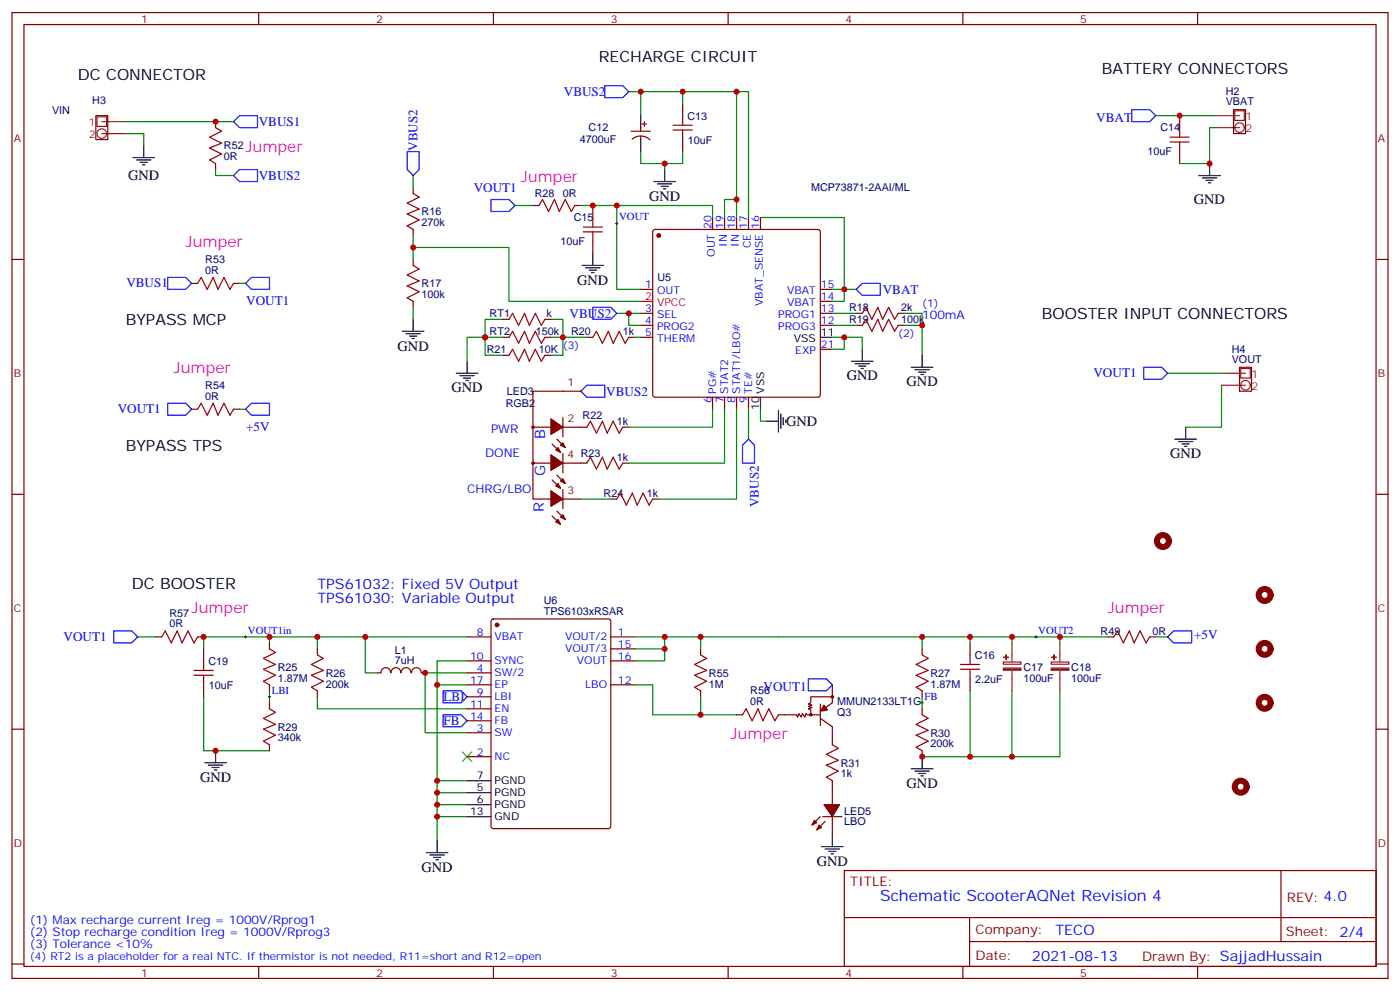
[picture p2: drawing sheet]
<svg xmlns="http://www.w3.org/2000/svg" width="412mm" height="292mm" viewBox="0 0 412 292" stroke-linecap="round" stroke-linejoin="round" font-family="sans-serif">
<g fill="none" stroke="#870000" stroke-width=".35">
<path d="M3.5 3.7h405.4v284.3h-405.4zM7.1 7.2h398.2v277.3h-398.2zM76.2 3.7v3.5M145.3 3.7v3.5M214.5 3.7v3.5M283.6 3.7v3.5M352.8 3.7v3.5M63.5 35.8v1.8M185.9 38.6h5.7M188.7 37.6v1M189.1 36.5h1.4M189.8 35.8v1.4"/>
<path d="M201.1 30.5v3.5M347.5 34v3.6M63.5 48.2v1.7M121.7 55.2v1.8M186.2 41a3.8 3.8 0 0 1 5.2 .2M188.7 40v1.1M201.1 41.1v3.5M347.5 44.6v3.6M3.5 76.4h3.6M121.7 67.6v1.7M121.7 76.4v1.7M157 60.5h1.7"/>
<path d="M169.3 60.5h1.8M174.6 60.5v3.5M174.6 71.1v3.5M192.5 67.8l.5-.2h47.9l.5 .2 .3 .5v47.9l-.3 .5-.5 .2h-47.9l-.5-.2-.2-.5v-47.9zM209.9 64v3.6M213.4 64v3.6M217 64v3.6M220.5 64v3.6M224 64v3.6M405.3 76.4h3.6M56.4 83.4h1.8M68.8 83.4h1.8"/>
<path d="M121.7 88.7v1.8M148.2 99.3h1.7M148.2 94h1.7M160.5 99.3h1.8M160.5 94h1.8M172.9 99.3h1.7M185.2 99.3h1.8M188.7 85.2h3.6M188.7 92.3h3.6M188.7 95.8h3.6M188.7 99.3h3.6M241.7 85.2h3.5"/>
<path d="M241.7 92.3h3.5M241.7 95.8h3.5M241.7 88.7h3.5M252.2 92.3h1.8M252.2 95.8h1.8M264.6 92.3h1.7M264.6 95.8h1.7M148.2 104.6h1.7M160.5 104.6h1.8M171.1 115.2h-14.1v31.7h5.3M209.9 116.9v3.6M213.4 116.9v3.6"/>
<path d="M217 116.9v3.6M220.5 116.9v3.6M241.7 102.8h3.5M56.4 120.5h1.8M68.8 120.5h1.8M157 125.8h5.3M157 136.3h5.3M162.6 130.7l2.5 2.5M164 139.9l2.5 2.4M164 129.3l2.5 2.5M165.8 125.8h7.1M165.8 136.3h7.1"/>
<path d="M165.8 122.9v5.7M165.8 133.5v5.7M183.4 125.8h1.8M183.4 136.3h1.8M3.5 145.5h3.6M162.6 151.9l2.5 2.4M162.6 141.3l2.5 2.5M164 150.5l2.5 2.4M165.8 146.9h5.3M165.8 144.1v5.7M179.9 146.9h1.8M192.3 146.9h1.7"/>
<path d="M405.3 145.5h3.6M45.9 187.5h1.7M58.2 187.5h1.8M60 191v3.6M79.4 189.3v1.7M93.5 191v1.8M111.1 198.1h1.1M112.2 198.1a1.41 1.41 0 0 1 1.4-1.5 1.41 1.41 0 0 1 1.4 1.5M115.2 198.1a1.41 1.41 0 0 1 1.4-1.5 1.41 1.41 0 0 1 1.4 1.5M118.2 198.1a1.41 1.41 0 0 1 1.4-1.5 1.41 1.41 0 0 1 1.4 1.5M121.2 198.1a1.41 1.41 0 0 1 1.5-1.5 1.41 1.41 0 0 1 1.4 1.5M124.2 198.1h1"/>
<path d="M137.6 187.5h7M137.6 194.6h7M137.6 198.1h7M144.9 182.4l.4-.2h33.9l.7 .4v60.6l-.4 .7h-34.2l-.6-.4-.1-60.6zM179.9 187.5h7.1M179.9 194.6h7.1M179.9 191h7.1M206.4 191v1.8M271.6 191v1.8M285.8 189.3v3.5M285.8 199.8v3.6M326.3 187.5h1.8"/>
<path d="M338.7 187.5h1.7M3.5 214.7h3.6M60 201.6v3.5M79.4 201.6v1.8M79.4 206.9v1.8M79.4 219.3v1.7M93.5 203.4v1.7M137.6 201.6h7M137.6 205.1h7M137.6 208.7h7M137.6 212.2h7M137.6 215.7h7"/>
<path d="M179.9 201.6h7.1M206.4 203.4v1.7M217 210.4h1.7M229.3 210.4h5.3l.3 .7 .4-1 .7 1 .4-1 .7 1 .3-1 .4 .3h1.4M239.2 210.4h2.5M241.7 211.5l3.5 2.5v5.3M241.7 207.3v6.3M245.2 205.1h-6.4v1.8l-.7 .4 1.1 .3-1.1 .4 1.1 .3-1.1 .4 .7 .3v1.4M245.2 201.6v5.3l-3.5 2.5M271.6 203.4v1.7M271.6 208.7v1.7M405.3 214.7h3.6"/>
<path d="M137.6 222.8h7M245.2 229.8v7.1M271.6 221v1.8M241.7 240.4l-2.5 2.5M242.4 240.4h5.6M243.1 241.8l-2.5 2.5M245.2 240.4v5.3M248.7 256.3h156.6v28.2h-156.6zM377.3 256.3v20.9M248.7 270.1h156.5M285.6 277.2h119.6M285.6 270.1v14.2"/>
<path d="M3.5 283.8h3.6M76.2 284.5v3.5M145.3 284.5v3.5M214.5 284.5v3.5M283.6 284.5v3.5M352.8 284.5v3.5M405.3 283.8h3.6"/>
<circle cx="157" cy="125.8" r=".35"/>
<circle cx="157" cy="136.3" r=".35"/>
<circle cx="238.8" cy="210.4" r=".35"/>
<circle cx="245.2" cy="205.1" r=".35"/>
</g>
<g fill="#870000" stroke="#870000" stroke-width=".35">
<path d="M163.7 153.6l.7-.7 .7 1.4z"/>
<path d="M165.1 152.2l.7-.7 .7 1.4z"/>
<path d="M162.3 144.5l3.5 2.4-3.5 2.1z"/>
<path d="M162.3 133.9l3.5 2.4-3.5 2.2z"/>
<path d="M165.8 140.9l.7 1.4-1.4-.7z"/>
<path d="M163.7 143.1l.7-.8 .7 1.5z"/>
<path d="M162.3 123.3l3.5 2.5-3.5 2.1z"/>
<path d="M165.1 131.1l.7-.7 .7 1.4z"/>
<path d="M163.7 132.5l.7-.7 .7 1.4z"/>
<path d="M241.3 242.9l.7 .7-1.4 .7z"/>
<path d="M239.9 241.5l.7 .7-1.4 .7z"/>
<path d="M242.7 236.9h4.6l-2.1 3.5z"/>
<path d="M242.7 207.6l1.1 1.4-2.1 .4z"/>
<circle cx="194" cy="69.3" r=".53"/>
<circle cx="146.4" cy="184" r=".53"/>
</g>
<path d="M188.7 88.7h3.6" fill="none" stroke="#f00" stroke-width=".35"/>
<g fill="none" stroke="#000" stroke-width=".35">
<path d="M188.7 34v3.6M39.2 46.4h6.3M40.2 47.1h4.2M41.3 47.8h2.1M42 48.5h.7M42.3 42.9v3.5M188.7 41.1v3.5M192.6 53.4h6.4M193.7 54.2h4.2M194.7 54.9h2.1M195.4 55.6h.7M195.8 49.9v3.5"/>
<path d="M353.1 51.7h6.4M354.2 52.4h4.2M355.2 53.1h2.2M356 53.8h.7M356.3 48.2v3.5M171.4 78.1h6.4M172.5 78.8h4.2M173.6 79.6h2.1M174.6 74.6v3.5M118.5 97.5h6.4M119.6 98.2h4.2M120.6 99h2.2"/>
<path d="M121.4 99.7h.7M121.7 94v3.5M174.3 80.3h.7M241.7 99.3h3.5M134.4 109.9h6.4M135.5 110.6h4.2M136.5 111.3h2.1M137.2 112h.7M137.6 106.4v3.5M224 116.9v3.6M250.8 106.4h6.4M251.9 107.1h4.2"/>
<path d="M252.9 107.8h2.2M253.6 108.5h.8M254 102.8v3.6M268.5 108.1h6.3M269.5 108.8h4.3M270.6 109.5h2.1M271.3 110.2h.7M271.6 104.6v3.5M225.8 124h3.5M229.3 120.8v6.4M230 121.9v4.2M230.7 122.9v2.2"/>
<path d="M231.4 123.6v.8M346.1 129.3h6.3M347.1 130h4.3M348.2 130.7h2.1M348.9 131.4h.7M349.2 125.8v3.5M60.3 224.5h6.4M61.4 225.2h4.2M62.4 226h2.2M63.1 226.7h.8M63.5 221v3.5M137.6 229.8h7"/>
<path d="M137.6 233.4h7M137.6 236.9h7M268.5 226.3h6.3M269.5 227h4.3M270.6 227.7h2.1M271.3 228.4h.7M271.6 222.8v3.5M125.6 251h6.3M126.6 251.7h4.3M127.7 252.4h2.1M128.4 253.1h.7M128.8 247.5v3.5"/>
<path d="M137.6 240.4h7M242 249.2h6.4M243.1 249.9h4.2M244.1 250.6h2.1M244.8 251.4h.7M245.2 245.7v3.5"/>
</g>
<g fill="none" stroke="#a10000" stroke-width=".35">
<path d="M63.5 37.6l1.8 1-3.6 1.8 3.6 1.8-3.6 1.4 3.6 1.7-3.6 1.8 1.8 1.1M198.3 38.3h5.6M198.3 36.9h5.6M201.1 34v2.9M201.1 38.3v2.8M347.5 37.6v2.8M121.7 57l1.8 1-3.6 1.8 3.6 1.8-3.6 1.4 3.6 1.7-3.6 1.8 1.8 1.1M344.7 41.8h5.6M344.7 40.4h5.6M347.5 41.8v2.8M121.7 78.1l1.8 1.1-3.6 1.8 3.6 1.7-3.6 1.4 3.6 1.8-3.6 1.8 1.8 1M158.7 60.5l1.1-1.8 1.8 3.6 1.7-3.6 1.4 3.6 1.8-3.6 1.8 3.6 1-1.8"/>
<path d="M171.8 68.3h5.6M171.8 66.9h5.6M174.6 64v2.9M174.6 68.3v2.8M58.2 83.4l1.1-1.7 1.7 3.5 1.8-3.5 1.4 3.5 1.8-3.5 1.7 3.5 1.1-1.8M149.9 94l1.1-1.7 1.8 3.5 1.7-3.5 1.4 3.5 1.8-3.5 1.8 3.5 1-1.8M149.9 99.3l1.1-1.8 1.8 3.6 1.7-3.6 1.4 3.6 1.8-3.6 1.8 3.6 1-1.8M174.6 99.3l1.1-1.8 1.7 3.6 1.8-3.6 1.4 3.6 1.8-3.6 1.7 3.6 1.1-1.8M254 95.8l1.1-1.8 1.7 3.5 1.8-3.5 1.4 3.5 1.8-3.5 1.7 3.5 1.1-1.7M254 92.3l1.1-1.8 1.7 3.5 1.8-3.5 1.4 3.5 1.8-3.5 1.7 3.5 1.1-1.7M149.9 104.6l1.1-1.8 1.8 3.6 1.7-3.6 1.4 3.6 1.8-3.6 1.8 3.6 1-1.8M58.2 120.5l1.1-1.8 1.7 3.5 1.8-3.5 1.4 3.5 1.8-3.5 1.7 3.5 1.1-1.7"/>
<path d="M172.9 125.8l1-1.8 1.8 3.5 1.7-3.5 1.5 3.5 1.7-3.5 1.8 3.5 1-1.7M172.9 136.3l1-1.7 1.8 3.5 1.7-3.5 1.5 3.5 1.7-3.5 1.8 3.5 1-1.8M181.7 146.9l1-1.7 1.8 3.5 1.8-3.5 1.4 3.5 1.7-3.5 1.8 3.5 1.1-1.8M47.6 187.5l1.1-1.8 1.7 3.6 1.8-3.6 1.4 3.6 1.8-3.6 1.7 3.6 1.1-1.8M57.1 198.8h5.7M57.1 197.4h5.7M60 194.6v2.8M60 198.8v2.8M79.4 191l1.7 1.1-3.5 1.8 3.5 1.7-3.5 1.4 3.5 1.8-3.5 1.8 1.8 1M93.5 192.8l1.7 1.1-3.5 1.7 3.5 1.8-3.5 1.4 3.5 1.8-3.5 1.7 1.8 1.1M206.4 192.8l1.7 1.1-3.5 1.7 3.5 1.8-3.5 1.4 3.5 1.8-3.5 1.7 1.8 1.1M271.6 192.8l1.8 1.1-3.5 1.7 3.5 1.8-3.5 1.4 3.5 1.8-3.5 1.7 1.7 1.1"/>
<path d="M282.9 197h5.7M282.9 195.6h5.7M285.8 192.8v2.8M285.8 197v2.8M328.1 187.5l1-1.8 1.8 3.6 1.8-3.6 1.4 3.6 1.7-3.6 1.8 3.6 1.1-1.8M79.4 208.7l1.7 1-3.5 1.8 3.5 1.8-3.5 1.4 3.5 1.7-3.5 1.8 1.8 1.1M218.7 210.4l1.1-1.7 1.7 3.5 1.8-3.5 1.4 3.5 1.8-3.5 1.7 3.5 1.1-1.8M245.2 219.3l1.7 1-3.5 1.8 3.5 1.7-3.5 1.4 3.5 1.8-3.5 1.8 1.8 1M271.6 210.4l1.8 1.1-3.5 1.8 3.5 1.7-3.5 1.4 3.5 1.8-3.5 1.8 1.7 1"/>
</g>
<g fill="none" stroke="#008700" stroke-width=".35">
<path d="M37 35.8h31.8M37 39.3h5.3v3.6M185.2 27h3.5M201.1 30.5v-3.5h15.9v37M201.1 27h-12.4v7M217 27h3.5v37M340.4 34h17.7M358.1 37.6h-1.8v10.6h-8.8M63.5 49.9v1.8h5.3M121.7 51.7v3.5M188.7 44.6v3.6h12.4v-3.6M195.8 48.2v1.7"/>
<path d="M217 58.7h-3.6v5.3M121.7 72.8h28.2v15.9h38.8M121.7 69.3v7.1M151.7 60.5h5.3M171.1 60.5h10.6M209.9 64v-3.5h-28.2v24.7h7M224 64h24.7v24.7h-3.5M70.6 83.4h1.7M121.7 90.5v3.5M148.2 94h-5.3v10.6h5.3M148.2 99.3h-10.6v7.1M162.3 94h3.5v10.6h-3.5"/>
<path d="M162.3 99.3h10.6M181.7 92.3h7M185.2 92.3v3.5h3.5M187 99.3h1.7M245.2 99.3h8.8v3.5M245.2 85.2h7M245.2 92.3h7M245.2 95.8h7M248.7 99.3v3.5h-3.5M266.3 95.8h5.3v8.8M266.3 92.3h5.3v3.5M344 109.9h15.8"/>
<path d="M359.8 113.4v12.4h-10.6M70.6 120.5h1.7M209.9 120.5v5.3h-24.7M213.4 120.5v15.8h-28.2M217 120.5v26.4h-23M220.5 120.5v8.8M224 120.5v3.5h1.8M171.1 146.9h8.8M40.6 187.5h5.3M79.4 187.5v1.8M93.5 187.5h-33.5v3.5M93.5 191v-3.5h14.1v10.6h3.5"/>
<path d="M107.6 187.5h30M137.6 198.1h-12.4v17.6h12.4M137.6 194.6h-8.8v35.2M187 187.5h84.6v3.5M187 191h8.8M195.8 187.5v7.1h-8.8M206.4 187.5v3.5M271.6 187.5h14.2v1.8M285.8 187.5h12.3v1.8M298.1 187.5h14.1v1.8M312.2 187.5h14.1M340.4 187.5h3.6"/>
<path d="M60 205.1v15.9h19.4M79.4 203.4v3.5M93.5 205.1v3.6h44.1M128.8 201.6h8.8M187 201.6h5.3v8.8h24.7M206.4 205.1v5.3M271.6 205.1v3.6M285.8 203.4v19.4M298.1 203.4v19.4M312.2 203.4v19.4h-40.6M128.8 236.9h8.8M128.8 233.4h8.8"/>
<path d="M137.6 229.8h-8.8v17.7M128.8 240.4h8.8"/>
</g>
<g fill="none" stroke="#00f" stroke-width=".35">
<path d="M68.8 35.8l1.8-1.8h5.2v3.6h-5.2zM178.2 25.2h5.2l1.8 1.8-1.8 1.8h-5.2zM333.4 32.3h5.3l1.7 1.7-1.7 1.8h-5.3zM68.8 51.7l1.8-1.8h5.2v3.5h-5.2zM119.9 44.6h3.6v5.3l-1.8 1.8-1.8-1.8zM144.6 58.7h5.3l1.8 1.8-1.8 1.8h-5.3zM49.4 81.7h5.3l1.7 1.7-1.7 1.8h-5.3zM72.3 83.4l1.8-1.7h5.3v3.5h-5.3zM174.6 90.5h5.3l1.8 1.8-1.8 1.7h-5.3zM252.2 85.2l1.8-1.8h5.3v3.6h-5.3zM49.4 118.7h5.3l1.7 1.8-1.7 1.7h-5.3zM171.1 115.2l1.8-1.8h5.3v3.5h-5.3z"/>
<path d="M336.9 108.1h5.3l1.8 1.8-1.8 1.8h-5.3zM72.3 120.5l1.8-1.8h5.3v3.5h-5.3zM220.5 129.3l1.7 1.8v5.2h-3.5v-5.2zM33.5 185.7h5.3l1.8 1.8-1.8 1.8h-5.3zM238.1 199.8h5.3l1.8 1.8-1.8 1.8h-5.3zM344 187.5l1.7-1.8h5.3v3.6h-5.3zM130.5 203.4h5.3l1.8 1.7-1.8 1.8h-5.3zM130.5 210.4h5.3l1.8 1.8-1.8 1.8h-5.3z"/>
</g>
<g fill="none" stroke="#8c2424" stroke-width=".35">
<path d="M28.6 34.4h2.8v2.8h-2.8zM30 35.8h7M30 39.3h7M358.1 34h7M358.1 37.6h7M363.7 32.6h2.8v2.9h-2.8zM359.8 109.9h7.1M359.8 113.4h7.1M365.5 108.5h2.8v2.8h-2.8zM295.6 194.9h5.1v.6h-5.1zM298.1 189.3v5.6M298.1 197.4v6"/>
<path d="M309.7 194.9h5.2v.6h-5.2zM312.2 189.3v5.6M312.2 197.4v6"/>
<circle cx="30" cy="39.3" r="1.41"/>
<circle cx="365.1" cy="37.6" r="1.41"/>
<circle cx="366.9" cy="113.4" r="1.41"/>
</g>
<path d="M28.2 34h3.5v7.1h-3.5zM363.4 32.3h3.5v7h-3.5zM365.1 108.1h3.6v7.1h-3.6z" fill="none" stroke="#900" stroke-width=".35"/>
<path d="M136.2 221.4l2.8 2.8M139 221.4l-2.8 2.8" fill="none" stroke="#3c3" stroke-width=".35"/>
<path d="M181.3 65.8h.7M181.7 65.4v.7M72 187.5h.7M72.3 187.1v.8M304.8 187.5h.7M305.2 187.1v.8M79 205.1h.7M79.4 204.8v.7M271.3 206.9h.7M271.6 206.6v.7" fill="none" stroke="#000" stroke-width=".29"/>
<g fill="#8c2424" stroke="#8c2424" stroke-width=".35">
<path d="M309.7 196.7h5.2v.6h-5.2z"/>
<path d="M309.7 193.5h1.4z"/>
<path d="M310.4 192.8l.1 1.4z"/>
<path d="M295.6 196.7h5.1v.6h-5.1z"/>
<path d="M295.6 193.5h1.4z"/>
<path d="M296.3 192.8l.1 1.4z"/>
</g>
<path d="M344.3 159.3a1.76 1.76 0 0 0-2.6-1.6 1.76 1.76 0 0 0-.1 3 1.76 1.76 0 0 0 2.7-1.3M374.3 175.2a1.76 1.76 0 0 0-2.6-1.6 1.76 1.76 0 0 0-.1 3 1.76 1.76 0 0 0 2.7-1.3M374.3 191a1.76 1.76 0 0 0-2.6-1.5 1.76 1.76 0 0 0-.1 3 1.76 1.76 0 0 0 2.7-1.3M374.3 206.9a1.76 1.76 0 0 0-2.6-1.6 1.76 1.76 0 0 0-.1 3.1 1.76 1.76 0 0 0 2.7-1.3M367.2 231.6a1.76 1.76 0 0 0-2.6-1.6 1.76 1.76 0 0 0-.1 3.1 1.76 1.76 0 0 0 2.7-1.3" fill="none" stroke="#850000" stroke-width="1.8"/>
<g fill="#c00">
<circle cx="248.7" cy="99.3" r=".88"/>
<circle cx="248.7" cy="85.2" r=".88"/>
<circle cx="201.1" cy="27" r=".88"/>
<circle cx="195.8" cy="48.2" r=".88"/>
<circle cx="188.7" cy="27" r=".88"/>
<circle cx="217" cy="58.7" r=".88"/>
<circle cx="185.2" cy="92.3" r=".88"/>
<circle cx="217" cy="27" r=".88"/>
<circle cx="271.6" cy="95.8" r=".88"/>
<circle cx="121.7" cy="72.8" r=".88"/>
<circle cx="165.8" cy="99.3" r=".88"/>
<circle cx="142.9" cy="99.3" r=".88"/>
<circle cx="128.8" cy="201.6" r=".88"/>
<circle cx="107.6" cy="187.5" r=".88"/>
<circle cx="63.5" cy="221" r=".88"/>
<circle cx="79.4" cy="187.5" r=".88"/>
<circle cx="93.5" cy="187.5" r=".88"/>
<circle cx="128.8" cy="229.8" r=".88"/>
<circle cx="128.8" cy="240.4" r=".88"/>
<circle cx="128.8" cy="236.9" r=".88"/>
<circle cx="128.8" cy="233.4" r=".88"/>
<circle cx="195.8" cy="191" r=".88"/>
<circle cx="195.8" cy="187.5" r=".88"/>
<circle cx="271.6" cy="222.8" r=".88"/>
<circle cx="285.8" cy="222.8" r=".88"/>
<circle cx="298.1" cy="222.8" r=".88"/>
<circle cx="347.5" cy="34" r=".88"/>
<circle cx="356.3" cy="48.2" r=".88"/>
<circle cx="63.5" cy="35.8" r=".88"/>
<circle cx="271.6" cy="187.5" r=".88"/>
<circle cx="285.8" cy="187.5" r=".88"/>
<circle cx="298.1" cy="187.5" r=".88"/>
<circle cx="312.2" cy="187.5" r=".88"/>
<circle cx="181.7" cy="60.5" r=".88"/>
<circle cx="174.6" cy="60.5" r=".88"/>
<circle cx="125.2" cy="198.1" r=".88"/>
<circle cx="206.4" cy="187.5" r=".88"/>
<circle cx="206.4" cy="210.4" r=".88"/>
<circle cx="60" cy="187.5" r=".88"/>
</g>
<g font-size="4.6">
<text x="22.9" y="23.5">DC CONNECTOR</text>
<text x="176.4" y="18.2">RECHARGE CIRCUIT</text>
<text x="324.6" y="21.7">BATTERY CONNECTORS</text>
<text x="37" y="95.8">BYPASS MCP</text>
<text x="306.9" y="94">BOOSTER INPUT CONNECTORS</text>
<text x="37" y="132.8">BYPASS TPS</text>
<text x="38.8" y="173.4">DC BOOSTER</text>
</g>
<g font-size="4.6" fill="#f0f">
<text x="72.3" y="44.6">Jumper</text>
<text x="153.5" y="53.4">Jumper</text>
<text x="54.7" y="72.8">Jumper</text>
<text x="51.2" y="109.9">Jumper</text>
<text x="56.4" y="180.4">Jumper</text>
<text x="326.3" y="180.4">Jumper</text>
<text x="215.2" y="217.5">Jumper</text>
</g>
<text font-size="4.6" fill="#00f" x="259.3" y="265.1">Schematic ScooterAQNet Revision 4</text>
<g font-size="4.2">
<text x="37.8" y="53.1">GND</text>
<text x="191.2" y="59.1">GND</text>
<text x="351.7" y="60.1">GND</text>
<text x="170" y="83.8">GND</text>
<text x="117.1" y="103.2">GND</text>
<text x="249.4" y="112">GND</text>
<text x="267.1" y="113.8">GND</text>
<text x="133" y="115.5">GND</text>
<text x="231.6" y="125.5">GND</text>
<text x="344.7" y="134.9">GND</text>
<text x="58.9" y="230.2">GND</text>
<text x="267.1" y="232">GND</text>
<text x="124.2" y="256.6">GND</text>
<text x="240.6" y="254.9">GND</text>
</g>
<g font-size="4.2" fill="#00f">
<text x="160.6" y="129.3" transform="rotate(-90 160.6 129.3)">B</text>
<text x="160.6" y="140.2" transform="rotate(-90 160.6 140.2)">G</text>
<text x="160.2" y="150.8" transform="rotate(-90 160.2 150.8)">R</text>
<text x="93.5" y="173.4">TPS61032: Fixed 5V Output</text>
<text x="93.5" y="177.6">TPS61030: Variable Output</text>
<text x="310.9" y="275.1">TECO</text>
<text x="304" y="282.9">2021-08-13</text>
</g>
<g font-size="3.9" fill="#00f">
<text x="166.1" y="28.2">VBUS2</text>
<text x="322.9" y="35.8">VBAT</text>
<text x="76.2" y="37.1">VBUS1</text>
<text x="123" y="44.4" transform="rotate(-90 123 44.4)">VBUS2</text>
<text x="76.2" y="52.9">VBUS2</text>
<text x="139.5" y="56.5">VOUT1</text>
<text x="37.2" y="84.6">VBUS1</text>
<text x="72.5" y="89.9">VOUT1</text>
<text x="260" y="86.5">VBAT</text>
<text x="167.8" y="93.6">VBUS2</text>
<text x="322.1" y="111.1">VOUT1</text>
<text x="178.6" y="116.4">VBUS2</text>
<text x="34.7" y="121.7">VOUT1</text>
<text x="72.5" y="127">+5V</text>
<text x="223.5" y="149.3" transform="rotate(-90 223.5 149.3)">VBUS2</text>
<text x="18.7" y="188.7">VOUT1</text>
<text x="351.7" y="188.2">+5V</text>
<text x="224.9" y="203.4">VOUT1</text>
<text x="130.6" y="206.4">LBI</text>
<text x="130.6" y="213.4">FB</text>
</g>
<g font-size="3.9" fill="#800">
<text x="250.5" y="260.9">TITLE:</text>
<text x="379.1" y="265.6">REV: 4.0</text>
<text x="287.4" y="275.1">Company:</text>
<text x="378.7" y="275.7">Sheet: 2/4</text>
<text x="287.4" y="282.8">Date:</text>
<text x="336.4" y="282.8">Drawn By: SajjadHussain</text>
</g>
<g font-size="3.5" fill="#00f">
<text x="271.6" y="94">100mA</text>
<text x="144.6" y="127.5">PWR</text>
<text x="142.9" y="134.6">DONE</text>
<text x="137.6" y="145.2">CHRG/LBO</text>
<text x="8.8" y="275.7">(2) Stop recharge condition Ireg = 1000V/Rprog3</text>
<text x="8.8" y="272.2">(1) Max recharge current Ireg = 1000V/Rprog1</text>
<text x="8.8" y="279.2">(3) Tolerance &lt;10%</text>
</g>
<g font-size="3.2" fill="#800">
<text x="41.6" y="6.7">1</text>
<text x="110.8" y="6.7">2</text>
<text x="179.9" y="6.7">3</text>
<text x="249.1" y="6.7">4</text>
<text x="318.2" y="6.7">5</text>
<text x="4.1" y="41.8">A</text>
<text x="405.9" y="41.8">A</text>
<text x="4.1" y="110.9">B</text>
<text x="167.2" y="113.8">1</text>
<text x="405.9" y="110.9">B</text>
<text x="167.2" y="124.4">2</text>
<text x="167.2" y="134.9">4 R23</text>
<text x="167.2" y="145.5">3</text>
<text x="4.1" y="180.1">C</text>
<text x="405.9" y="180.1">C</text>
<text x="4.1" y="249.2">D</text>
<text x="405.9" y="249.2">D</text>
<text x="41.6" y="287.5">1</text>
<text x="110.8" y="287.5">2</text>
<text x="179.9" y="287.5">3</text>
<text x="249.1" y="287.5">4</text>
<text x="318.2" y="287.5">5</text>
</g>
<g font-size="3.2" fill="#000080">
<text x="361.1" y="28">H2</text>
<text x="15.3" y="33.4">VIN</text>
<text x="27.2" y="30.6">H3</text>
<text x="202.5" y="35.2">C13</text>
<text x="361.1" y="31">VBAT</text>
<text x="173.4" y="38.7">C12</text>
<text x="341.9" y="38.7">C14</text>
<text x="66" y="47.1">0R</text>
<text x="66" y="43.9">R52</text>
<text x="170.8" y="42.2">4700uF</text>
<text x="202.6" y="42.3">10uF</text>
<text x="338" y="45.8">10uF</text>
<text x="157.5" y="58.1">R28</text>
<text x="165.8" y="58.1">0R</text>
<text x="238.9" y="56.3">MCP73871-2AAI/ML</text>
<text x="124.2" y="63.4">R16</text>
<text x="169" y="65.2">C15</text>
<text x="124.2" y="66.6">270k</text>
<text x="60.5" y="77.4">R53</text>
<text x="165.1" y="72.2">10uF</text>
<text x="60.5" y="80.6">0R</text>
<text x="193.7" y="82.8">U5</text>
<text x="124.2" y="87.7">100k</text>
<text x="124.2" y="84.6">R17</text>
<text x="144.2" y="93.5">RT1</text>
<text x="161" y="93.4">k</text>
<text x="250.1" y="95.1">R19</text>
<text x="250.1" y="91.6">R18</text>
<text x="265.4" y="95.1">100k</text>
<text x="265.4" y="91.6">2k</text>
<text x="144.2" y="98.8">RT2</text>
<text x="157.8" y="98.7">150k</text>
<text x="168.2" y="98.8">R20</text>
<text x="183.5" y="98.7">1k</text>
<text x="143.4" y="104">R21</text>
<text x="158.8" y="104">10K</text>
<text x="362.8" y="106.9">VOUT</text>
<text x="362.8" y="103.8">H4</text>
<text x="60.5" y="117.7">0R</text>
<text x="60.5" y="114.5">R54</text>
<text x="149" y="119.8">RGB2</text>
<text x="149.3" y="116.2">LED3</text>
<text x="171.6" y="123.4">R22</text>
<text x="181.7" y="125.1">1k</text>
<text x="181.7" y="135.7">1k</text>
<text x="177.8" y="146.3">R24</text>
<text x="190.5" y="146.3">1k</text>
<text x="160.2" y="177.9">U6</text>
<text x="49.9" y="184.7">0R</text>
<text x="49.9" y="181.5">R57</text>
<text x="160.2" y="181.2">TPS6103xRSAR</text>
<text x="324.2" y="186.9">R49</text>
<text x="339.5" y="186.9">0R</text>
<text x="61.4" y="195.8">C19</text>
<text x="81.8" y="197.5">R25</text>
<text x="116.3" y="195.5">7uH</text>
<text x="116.3" y="192.6">L1</text>
<text x="287.2" y="194">C16</text>
<text x="301.5" y="197.5">C17</text>
<text x="315.6" y="197.5">C18</text>
<text x="61.5" y="202.8">10uF</text>
<text x="81.8" y="200.6">1.87M</text>
<text x="96" y="202.4">200k</text>
<text x="96" y="199.2">R26</text>
<text x="208.8" y="202.4">1M</text>
<text x="208.8" y="199.2">R55</text>
<text x="274.1" y="202.4">1.87M</text>
<text x="274.1" y="199.2">R27</text>
<text x="287.3" y="201.1">2.2uF</text>
<text x="301.4" y="200.6">100uF</text>
<text x="315.6" y="200.6">100uF</text>
<text x="221" y="207.6">0R</text>
<text x="221" y="204.4">R56</text>
<text x="246.6" y="207.7">MMUN2133LT1G</text>
<text x="81.8" y="215.1">R29</text>
<text x="246.6" y="210.9">Q3</text>
<text x="81.8" y="218.3">340k</text>
<text x="274.1" y="220">200k</text>
<text x="274.1" y="216.9">R30</text>
<text x="247.7" y="225.7">R31</text>
<text x="247.6" y="228.9">1k</text>
<text x="248.7" y="239.8">LED5</text>
<text x="248.7" y="243">LBO</text>
</g>
<g font-size="3.2" fill="#8d2323">
<text x="366.9" y="35.5">1</text>
<text x="26.2" y="37.2">1</text>
<text x="26.2" y="40.7">2</text>
<text x="366.9" y="39">2</text>
<text x="368.7" y="111.3">1</text>
<text x="368.7" y="114.8">2</text>
</g>
<g font-size="3.2" fill="#00f">
<text x="182.4" y="64.9">VOUT</text>
<text x="209.5" y="67.4" transform="rotate(-90 209.5 67.4)">20</text>
<text x="213.1" y="67.4" transform="rotate(-90 213.1 67.4)">19</text>
<text x="216.6" y="67.4" transform="rotate(-90 216.6 67.4)">18</text>
<text x="220.1" y="67.4" transform="rotate(-90 220.1 67.4)">17</text>
<text x="223.7" y="67.4" transform="rotate(-90 223.7 67.4)">16</text>
<text x="210.6" y="75.6" transform="rotate(-90 210.6 75.6)">OUT</text>
<text x="214.1" y="72.6" transform="rotate(-90 214.1 72.6)">IN</text>
<text x="217.7" y="72.6" transform="rotate(-90 217.7 72.6)">IN</text>
<text x="221.2" y="73.1" transform="rotate(-90 221.2 73.1)">CE</text>
<text x="190.1" y="84.8">1</text>
<text x="193.6" y="86.6">OUT</text>
<text x="231.9" y="86.6">VBAT</text>
<text x="241.8" y="88.4">14</text>
<text x="241.8" y="84.8">15</text>
<text x="190.1" y="91.9">3</text>
<text x="190.1" y="95.4">4</text>
<text x="193.6" y="93.7">SEL</text>
<text x="224.7" y="90.1" transform="rotate(-90 224.7 90.1)">VBAT_SENSE</text>
<text x="229.2" y="93.7">PROG1</text>
<text x="231.9" y="90.1">VBAT</text>
<text x="241.8" y="95.4">12</text>
<text x="241.8" y="91.9">13</text>
<text x="271.6" y="90.5">(1)</text>
<text x="190.1" y="99">5</text>
<text x="193.6" y="97.2">PROG2</text>
<text x="193.6" y="100.7">THERM</text>
<text x="229.2" y="97.2">PROG3</text>
<text x="264.6" y="99.3">(2)</text>
<text x="165.8" y="102.8">(3)</text>
<text x="234.3" y="104.2">EXP</text>
<text x="241.8" y="102.5">21</text>
<text x="209.5" y="118.8" transform="rotate(-90 209.5 118.8)">6</text>
<text x="211" y="115.9" transform="rotate(-90 211 115.9)">PG#</text>
<text x="213.1" y="118.8" transform="rotate(-90 213.1 118.8)">7</text>
<text x="214.5" y="115.9" transform="rotate(-90 214.5 115.9)">STAT2</text>
<text x="216.6" y="118.8" transform="rotate(-90 216.6 118.8)">8</text>
<text x="218" y="115.9" transform="rotate(-90 218 115.9)">STAT1/LBO#</text>
<text x="220.1" y="118.8" transform="rotate(-90 220.1 118.8)">9</text>
<text x="221.5" y="115.9" transform="rotate(-90 221.5 115.9)">TE#</text>
<text x="73" y="186.6">VOUT1in</text>
<text x="140.5" y="187.1">8</text>
<text x="145.7" y="188.6">VBAT</text>
<text x="166.5" y="188.6">VOUT/2</text>
<text x="182" y="187.1">1</text>
<text x="182" y="190.7">15</text>
<text x="305.9" y="186.6">VOUT2</text>
<text x="138.5" y="194.2">10</text>
<text x="140.5" y="197.7">4</text>
<text x="145.7" y="195.6">SYNC</text>
<text x="166.5" y="192.1">VOUT/3</text>
<text x="169.9" y="195.6">VOUT</text>
<text x="182" y="194.2">16</text>
<text x="138.5" y="201.3">17</text>
<text x="145.7" y="199.1">SW/2</text>
<text x="145.7" y="202.7">EP</text>
<text x="172.4" y="202.7">LBO</text>
<text x="182" y="201.3">12</text>
<text x="80.1" y="204.3">LBI</text>
<text x="138.5" y="208.3">11</text>
<text x="140.5" y="204.8">9</text>
<text x="145.7" y="206.2">LBI</text>
<text x="145.7" y="209.7">EN</text>
<text x="272.3" y="206">FB</text>
<text x="138.5" y="211.8">14</text>
<text x="140.5" y="215.4">3</text>
<text x="145.7" y="213.3">FB</text>
<text x="145.7" y="216.8">SW</text>
<text x="140.5" y="222.4">2</text>
<text x="145.7" y="223.8">NC</text>
<text x="8.8" y="282.8">(4) RT2 is a placeholder for a real NTC. If thermistor is not needed, R11=short and R12=open</text>
</g>
<g font-size="3.2" fill="#f00">
<text x="190.1" y="88.4">2</text>
<text x="193.6" y="90.1">VPCC</text>
</g>
<g font-size="3.2">
<text x="233.8" y="100.7">VSS</text>
<text x="241.8" y="99">11</text>
<text x="225.1" y="115.9" transform="rotate(-90 225.1 115.9)">VSS</text>
<text x="223.7" y="120.8" transform="rotate(-90 223.7 120.8)">10</text>
<text x="140.5" y="229.5">7</text>
<text x="140.5" y="233">5</text>
<text x="145.7" y="230.9">PGND</text>
<text x="140.5" y="236.5">6</text>
<text x="145.7" y="234.4">PGND</text>
<text x="145.7" y="237.9">PGND</text>
<text x="138.5" y="240.1">13</text>
<text x="145.7" y="241.5">GND</text>
</g>
</svg>
